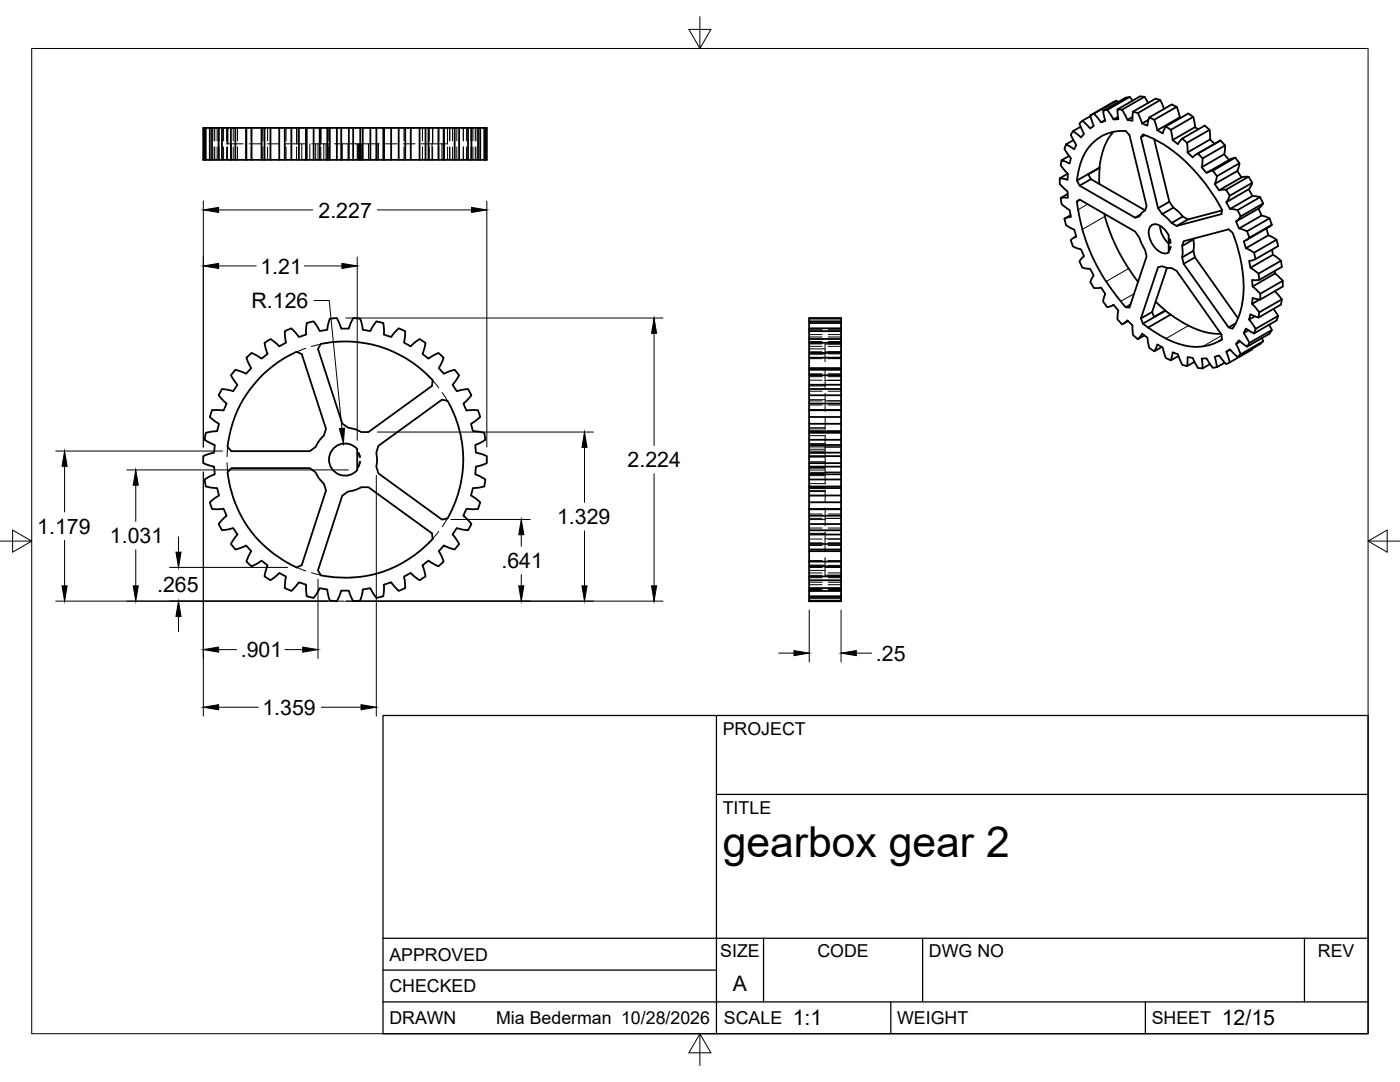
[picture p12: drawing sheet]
<svg xmlns="http://www.w3.org/2000/svg" width="279mm" height="216mm" viewBox="0 0 279 216" stroke-linecap="round" stroke-linejoin="round" font-family="sans-serif">
<!-- layer: Visible -->
<g fill="none" stroke="#000" stroke-width=".36">
<path d="M225.5 19.3l-4.5 2.6M228.4 19.3l-4.5 2.6M231.6 20l-4.5 2.6M40.8 25.5v6.4M41.1 25.5v6.4M41.9 25.5h55.3v6.4h-55.3M41.9 25.5h-1.3v6.4h1.3M41.9 25.5v6.4M42.3 25.5v6.4M43.6 25.5v6.4M44.3 25.5v6.4M46.1 25.5v6.4"/>
<path d="M47 25.5v6.4M49.1 25.5v6.4M49.2 25.5v6.4M50.2 25.5v6.4M52.2 25.5v6.4M52.8 25.5v6.4M54 25.5v6.4M55.7 25.5v6.4M56.8 25.5v6.4M58.1 25.5v6.4M59.6 25.5v6.4M61.1 25.5v6.4"/>
<path d="M61.2 25.5v6.4M62.6 25.5v6.4M63.8 25.5v6.4M65.3 25.5v6.4M65.8 25.5v6.4M67.2 25.5v6.4M68.1 25.5v6.4M69.6 25.5v6.4M70.5 25.5v6.4M71.9 25.5v6.4M72.4 25.5v6.4M73.9 25.5v6.4"/>
<path d="M75.1 25.5v6.4M76.5 25.5v6.4M76.6 25.5v6.4M78.1 25.5v6.4M79.6 25.5v6.4M80.9 25.5v6.4M82 25.5v6.4M83.7 25.5v6.4M84.9 25.5v6.4M85.5 25.5v6.4M87.5 25.5v6.4M88.5 25.5v6.4"/>
<path d="M88.6 25.5v6.4M90.7 25.5v6.4M91.6 25.5v6.4M93.4 25.5v6.4M94.1 25.5v6.4M95.4 25.5v6.4M95.8 25.5v6.4M96.6 25.5v6.4M96.9 25.5v6.4M213.1 34.6l-1.6 1M213.1 38.7l-1.4 .8M213.4 31.1l-1.5 .9"/>
<path d="M214.2 28l-1.5 .8M215.4 24.7l.6-.6 1.6 1.5 .7-.5-.7-2.1 .7-.3 1.4 1.7 .9-.3-.4-2 .8-.2 1.2 1.9h1l-.2-2 .9 .1 1.1 2 1 .2 .1-1.8 1 .3 .8 2 1.1 .5 .4-1.7 1 .5 .6 2.1 1.1 .6 .6-1.4 1 .7 .3 2 1.1 .9 .8-1.2 1 .9 .1 1.9 1 1 1.1-.8 .9 1-.2 1.8 1 1.1 1.2-.4 .9 1.1-.5 1.5 .9 1.3 1.4-.2 .7 1.3-.7 1.2 .8 1.4 1.5 .2 .6 1.3-.9 1 .6 1.4 1.6 .5 .4 1.3-1.1 .7 .4 1.4 1.7 .9 .3 1.3-1.3 .3 .3 1.4 1.6 1.2 .1 1.2-1.4 .1 .1 1.3 1.5 1.4v1.2l-1.5-.4-.1 1.2 1.4 1.7-.1 1.1-1.6-.7-.3 1.1 1.3 1.8-.3 .9-1.7-.9-.4 .8 1.1 2-.4 .8-1.6-1.3-.6 .7 .9 2.1-.6 .5-1.5-1.5-.8 .5 .7 2.1-.7 .4-1.4-1.8-.9 .3 .5 2.1-.9 .1-1.2-1.9h-1l.2 2-.9-.1-1.1-2-1-.2-.1 1.9-1-.3-.8-2.1-1.1-.4-.3 1.6-1-.5-.6-2.1-1.1-.6-.6 1.4-1-.7-.4-2-1.1-.8-.8 1.1-1-.9-.1-1.9-1-1-1.1 .8-.9-1 .2-1.7-1-1.2-1.2 .5-.8-1.1 .4-1.6-.9-1.2-1.4 .1-.7-1.2 .7-1.3-.7-1.4-1.6-.2-.6-1.2 .9-1.1-.6-1.4-1.6-.5-.4-1.3 1.1-.7-.4-1.4-1.7-.9-.3-1.3 1.3-.3-.2-1.4-1.6-1.2-.2-1.2h1.4l-.1-1.3-1.5-1.5v-1.1l1.5 .3 .1-1.2-1.4-1.7 .2-1 1.6 .6 .2-1-1.3-1.9 .3-.9 1.7 1 .4-.9-1.1-2 .4-.7 1.6 1.2 .6-.7zM215.5 39.9l-.6 .3M215.7 25.3l-1.6 .9M217.6 23.2l-1.6 .9M217.7 35.8l-2.2 1.2M217.9 28.7l2.1-1.6 2.1-.8 2.6-.2 .7 .8 3.4 14.2-.3 .9-.7 .6-.4 .6-.9 .2-11-6.4-.6-1 .7-3.1 1-2.5zM219.4 33.4l-4.5 2.6M219.5 33.5l-.1 3.2M220.5 24l-.8 .4M222.2 26.3a12 12 0 0 0-2.8 7.2l-2.2 1.3 .5 1 10.8 6.2M222.8 20.1l-4.5 2.6"/>
<path d="M223.1 20.4l-.3-.3-5.2 2.9M223.1 23.3l-.9 .5M226 20.1l-.5-.8-.9 .2-4.4 2.6M226 23.3l-1 .6M228.5 27l-.8 .4M229.1 20.6l-.7-1.3-.9-.1-4.5 2.6M229.2 23.9l-1.3 .7M229.4 23.4l4.4-2.6 1 .5 .7 2.1 .1 .1M230.3 27.8l3.1 12.5 .8 1.1 .9 .8 1 1 1 .6 6.8-1.8M232.3 21.7l-.7-1.7-1-.3-4.5 2.6M232.7 25.2l4.5-2.6 .9 .7 .4 2.1 .6 .4M234.8 21.3l-4.4 2.6"/>
<path d="M235.5 23.4l-4.5 2.6M235.9 27.6l4.5-2.5 1 .8 .1 1.9 .9 .9M238.1 23.3l-4.4 2.6M238.5 25.4l-4.5 2.5M238.8 30.8l4.8-2.8 .9 1-.2 1.8 1 1.1M239.6 35.5a38.7 38.7 0 0 1 4.3 6.3l-.1 .9-9 2.4-1-.6-1.9-1.8-.8-1.1-3.4-14.2 .4-.6a27.2 27.2 0 0 1 11.5 8.7M240.9 34.4l4.6-2.6 1-.3 .9 1.1-.5 1.5 .9 1.3 1.4-.1 .7 1.2-.7 1.3 .8 1.3 1.5 .2 .6 1.3-.9 1 .6 1.4 1.6 .6 .4 1.3-5.1 3M241.4 25.9l-4.5 2.6M241.5 27.8l-4.5 2.6M243.6 28l-4.5 2.6M244.3 30.8l-4.5 2.6M244.5 29l-4.5 2.6"/>
<path d="M246.5 31.5l-4.5 2.6M246.9 34.1l-4.5 2.6M247.4 32.6l-4.5 2.6M247.8 35.4l-4.5 2.6M249.2 35.3l-4.5 2.5M249.2 37.8l-4.5 2.5M249.9 36.5l-4.5 2.6M250 39.1l-4.5 2.6M251.5 39.3l-4.5 2.6M213.7 42.9l-1.3 .7M214.8 47.2l-.5 .2M215.1 41.8l-.2-1.6 .6-.4 11 6.4 .9 1.2 1.1 2.5 .3 1.3-3.4 10.2-.7-.1 .9-.5"/>
<path d="M215.2 41.8l.8 4M216 45.8l1.8 4.9 1.2 2.6 1.7 2.9M220.4 42.6l.1 .6M220.5 43.2l.8 2.6 1.1 2.7 1.1 2.2 1.7 2.9M220.8 56.2l1.6 2.3 2.3 2.8M225.3 53.6l1.8 2.6M227.6 42.8l-1.1 .6M229.7 45.1a1.74 1.74 0 0 1 2.4 .4 3.2 3.2 0 0 1 1.1 1.7v3.1a1.99 1.99 0 0 1-2.5-.6 4.3 4.3 0 0 1-1.3-4.3zM231.5 45l.4 1.7 .6 1 .8 .9M232.9 53.4l-3 8.9 .4 .9 2.3-1.2 1 .8-4.5 2.6-.2-.2a2.26 2.26 0 0 1-1.2-1.7l3.4-10.2 .8-.2 1 .3 .9 .1 1 .6 9 12.7 .1 .9M233.4 40.3l-2.3 1.3M233.4 47.7l.2 .7-.2-.7"/>
<path d="M233.6 49.2l-.3 .8 .3-.8M234.2 41.4l-2.3 1.3M236.1 43.2l-2.3 1.3M237.1 43.8l-2.3 1.3M238.2 50.1l-2.3 1.3M238.2 47.8l-2.3 1.3M238.2 47.6v2.5l.3 1.3 8.6 12.1M238.5 51.4l-2.3 1.2M246.3 47.3l-.3-.9-.8-.6-9 2.3-.3 1 .1 1-.1 1.3 .3 1.2 9 12.7 .8 .3 .3-.5M246.3 47.3a26.3 26.3 0 0 1 1.7 12.7v.2a13.1 13.1 0 0 1-1.7 4.8M251.2 41.6l-4.5 2.6M251.4 59.8l-1.5 .8"/>
<path d="M251.8 43l-4.5 2.6M252.1 40.6l-4.5 2.6M252.7 45.6l.4 1.3 1.7 .9 .3 1.3-4.5 2.6M253.1 46.9l-4.5 2.6M253.4 43.6l-4.5 2.5M253.8 44.9l-4.5 2.5M253.9 49.8l.1 1 1.7 1.2 .1 1.3-4.5 2.5M254 50.8l-4.4 2.6M254.4 54.1l.1 .5 1.5 1.4v1.2l-4.5 2.6M254.4 58.1l1.4 1.6-.1 1.1-4.5 2.6M254.5 54.6l-4.5 2.6M254.8 47.8l-4.5 2.6"/>
<path d="M255.7 52l-4.5 2.6M255.8 59.7l-4.5 2.6M256 56l-4.5 2.6M49.2 71.4l1-1 2 1.2 1.2-1-.6-2.2 1.2-.8 1.7 1.5 1.4-.7-.3-2.3 1.3-.6 1.5 1.7 1.5-.4 .1-2.3 1.4-.4 1.2 2 1.5-.3 .5-2.2 1.4-.1 .9 2.1h1.5l.9-2.1 1.4 .1 .5 2.2 1.5 .3 1.2-2 1.4 .4 .1 2.3 1.5 .4 1.5-1.7 1.3 .6-.3 2.3 1.4 .7 1.7-1.5 1.2 .8-.6 2.2 1.2 1 2-1.2 1 1-.9 2 1 1.2 2.1-.8 .9 1.1-1.3 1.9 .9 1.3 2.2-.5 .7 1.3-1.6 1.6 .6 1.4h2.3l.4 1.3-1.8 1.4 .4 1.4 2.2 .4 .3 1.4-2.1 1 .2 1.5 2.2 .7v1.4l-2.2 .7-.2 1.5 2.1 1.1-.3 1.4-2.2 .3-.4 1.5 1.8 1.3-.4 1.4-2.3-.1-.6 1.4 1.6 1.7-.7 1.2-2.2-.4-.9 1.3 1.3 1.8-.9 1.1-2.1-.8-1 1.2 .9 2.1-1 .9-2-1.1-1.2 .9 .6 2.2-1.2 .8-1.7-1.5-1.4 .8 .3 2.2-1.3 .6-1.5-1.7-1.5 .5-.1 2.3-1.4 .3-1.2-1.9-1.5 .2-.5 2.2-1.4 .2-.9-2.1h-1.5l-.9 2.1-1.4-.2-.5-2.2-1.5-.2-1.2 1.9-1.4-.3-.1-2.3-1.5-.5-1.5 1.7-1.3-.6 .3-2.2-1.4-.8-1.7 1.5-1.2-.8 .6-2.2-1.2-.9-2 1.1-1-.9 .9-2.1-1-1.2-2.1 .8-.9-1.1 1.3-1.8-.9-1.3-2.2 .4-.7-1.2 1.6-1.7-.6-1.4-2.3 .1-.4-1.4 1.8-1.3-.4-1.5-2.2-.3-.3-1.4 2.1-1.1-.2-1.5-2.1-.7v-1.4l2.1-.7 .2-1.5-2.1-1 .3-1.4 2.2-.4 .4-1.4-1.8-1.4 .4-1.3h2.3l.6-1.4-1.6-1.6 .7-1.3 2.2 .5 .9-1.3-1.3-1.9 .9-1.1 2.1 .8 1-1.2zM52.3 75l2.1-2 3.2-2 1.6-.8 1 .5 4.9 14.9-.5 1.3-.8 .9-.8 1.4-1.2 .8h-15.6l-.8-.8 .8-3.9 1.2-3.5 1.9-3.3zM71.5 68.3a24.3 24.3 0 0 0-7.5 .3l-.5 1 4.8 14.9 1.2 .8 1.2 .3 1.4 .6h1.4l12.7-9.2 .1-1.1-.7-.7M71.5 68.3l2.6 .4 2.5 .7a24.2 24.2 0 0 1 9 5.7M161.5 63.5h6.4v56.5h-6.4zM161.5 78.9h6.4M161.5 77.6h6.4M161.5 76.8h6.4M161.5 74.9h6.4"/>
<path d="M161.5 73.8h6.4M161.5 73.4h6.4M161.5 71.4h6.4M161.5 70.4h6.4M161.5 68.4h6.4M161.5 67.6h6.4M161.5 66.1h6.4M161.5 65.5h6.4M161.5 64.5h6.4M161.5 64.1h6.4M161.5 63.6h6.4M222.2 60.8l-.1 .1"/>
<path d="M225.1 64.1l-.9 .5M228.4 66.9l-1.3 .8M229.1 65.3a16.7 16.7 0 0 0 9.6 3.9l1.3-.1M229.9 62.3l-2.2 1.2M230.6 60.2l2 1.7M231.9 69.2l-1.5 .9M232.6 62l-4.5 2.6M233.6 62.8a16.8 16.8 0 0 0 9.3 3.8h.8M235.2 71l-1.5 .9M238.4 72.2l-1.5 .9M241.5 72.6l-1.5 .9M243.3 68.1l.6-.3z"/>
<path d="M243.3 68l-1.5 .7-1.8 .4M244.4 72.4l-1.5 .9M245.5 69.8l-.8 .4M246.6 64.5l-1.4 .8M247.5 68.1l-.8 .5M249.2 65.9l-1 .5M249.9 69.6v.1l-4.5 2.6M250.4 63.1l-1.1 .7M251.8 67.5l.3 .6-.6 .6-4.5 2.5M252.1 68.1l-4.5 2.6M253.3 64.8l.5 1-.4 .8-4.5 2.6M253.8 65.8l-4.5 2.6"/>
<path d="M254.1 61.6l1 1.4-.3 .9-4.5 2.6M255.1 63l-4.5 2.6M71.3 89.6a3.2 3.2 0 0 0-4.6-.2 3.2 3.2 0 0 0 0 4.6 3.2 3.2 0 0 0 4.6-.2v-4.2M71.6 90.4l.2 .8zM71.8 92.1l-.4 1.2 .4-1.2M92.1 87.6a23.8 23.8 0 0 0-2.8-7.6l-1.1-.2-12.7 9.2-.4 1.3 .1 1.2-.1 1.6 .4 1.4 12.7 9.2 1.1-.3a23.2 23.2 0 0 0 2.8-15.8M161.5 98.9h6.4M161.5 97.4h6.4M161.5 97.1h6.4M161.5 95.7h6.4M161.5 94.6h6.4M161.5 93.1h6.4"/>
<path d="M161.5 92.4h6.4M161.5 91h6.4M161.5 90.3h6.4M161.5 88.8h6.4M161.5 87.8h6.4M161.5 86.4h6.4M161.5 84.6h6.4M161.5 83.2h6.4M161.5 81.9h6.4M161.5 80.5h6.4M161.5 86h6.4M161.5 81.8h6.4"/>
<path d="M46.9 100.3l-.9-3-.6-3 .8-.9h15.6l1.2 .9 .6 1.1 1 1.1 .5 1.4-4.9 14.9-1 .4-3.3-1.8-2.3-1.7M46.9 100.3a22.1 22.1 0 0 0 6.7 9.4M70.5 115.2a23.2 23.2 0 0 0 15.8-7.6l-.1-1.2-12.7-9.2h-1.4l-1.1 .5-1.5 .4-1.2 .8-4.8 14.9 .5 1 1.1 .2a23.7 23.7 0 0 0 5.4 .2M161.5 119.8h6.4M161.5 119.3h6.4M161.5 119h6.4M161.5 117.9h6.4M161.5 117.3h6.4M161.5 115.8h6.4M161.5 115h6.4M161.5 113h6.4M161.5 112.1h6.4"/>
<path d="M161.5 110h6.4M161.5 109.6h6.4M161.5 108.5h6.4M161.5 106.7h6.4M161.5 105.8h6.4M161.5 104.6h6.4M161.5 102.9h6.4M161.5 101.6h6.4M161.5 100.2h6.4"/>
</g>
<!-- layer: Hidden -->
<g fill="none" stroke="#000" stroke-width=".2">
<path d="M42.7 25.5v2.6M42.7 29.3v2.6M42.9 25.5v2.6M42.9 29.3v2.6M43.3 25.5v2.6M43.3 29.3v2.6M43.7 25.5v2.6M43.7 29.3v2.6M44.6 25.5v2.6M44.6 29.3v2.6M45.2 25.5v2.6M45.2 29.3v2.6"/>
<path d="M45.3 25.5v3.2h3.2M45.4 25.5v2.6M45.4 29.3v2.6M45.4 28.7v-3.2v3.2M46.2 28.7v3.2M46.5 25.5v2.6M46.5 29.3v2.6M47.4 25.5v2.6M47.4 29.3v2.6M49.7 28.7h2.4M50.1 25.5v2.6M50.1 29.3v2.6"/>
<path d="M52.5 25.5v2.6M52.5 29.3v2.6M53.3 28.7h2.4M53.4 25.5v2.6M53.4 29.3v2.6M56.9 28.7h4.1M57.1 25.5v2.6M57.1 29.3v2.6M59.2 25.5v2.6M59.2 29.3v2.6M59.2 25.5v3.2M60.2 28.7v3.2"/>
<path d="M61.1 25.5v2.6M61.1 29.3v2.6M61.8 28.7v3.2M62.2 28.7h3.4M63 28.7v3.2M63.5 28.7v3.2M64 25.5v3.2M64 29.3v2.6M64.6 28.7v3.2M65.1 28.7v3.2M65.4 25.5v2.6M65.4 29.3v2.6"/>
<path d="M65.5 25.5v2.6M65.5 29.3v2.6M65.7 28.7v3.2M66.7 28.7h9M68.3 28.7v3.2M69.5 28.7v3.2M71.3 28.7v3.2M71.4 28.7v3.2M71.5 28.7v3.2M71.8 31.9v-3.2v3.2M72.1 28.7v3.2M73.5 28.7v3.2"/>
<path d="M75.1 28.7v3.2M75.2 28.7v3.2M75.5 28.7v3.2M76.6 25.5v2.6M76.6 29.3v2.6M76.9 28.7h2.4M80.5 28.7h2.3M80.6 25.5v2.6M80.6 29.3v2.6M84 28.7h5.3M84.3 25.5v2.6M84.3 29.3v2.6"/>
<path d="M85.6 25.5v2.6M85.6 29.3v2.6M86.2 28.7v3.2M86.3 25.5v3.2M86.3 29.3v2.6M87.6 25.5v2.6M87.6 29.3v2.6M88.2 28.7v3.2M89.3 25.5v3.2M89.3 29.3v2.6M89.7 25.5v2.6M89.7 29.3v2.6"/>
<path d="M90.3 25.5v2.6M90.3 29.3v2.6M91.2 25.5v2.6M91.2 29.3v2.6M92.5 25.5v2.6M92.5 29.3v2.6M93.1 25.5v2.6M93.1 29.3v2.6M94 25.5v2.6M94 29.3v2.6M94.4 25.5v2.6M94.4 29.3v2.6"/>
<path d="M94.8 25.5v2.6M94.8 29.3v2.6M95 25.5v2.6M95 29.3v2.6M61 69.5l-1.8 .7M64 68.7l-1.9 .4M86.3 75.9l1.3 1.5M88.3 78.4l1 1.6M161.5 80h2.6M161.5 70.2h2.6M161.5 77h3.2M161.5 75.9h2.6"/>
<path d="M161.5 70.7h3.2M161.5 74.8h2.6M161.5 79.8h3.2M161.5 75.2h2.6M161.5 69.6h3.2M161.5 68.6h2.6M161.5 68.4h2.6M161.5 78.1h2.6M161.5 74.6h2.6M161.5 71.6h2.6M161.5 70.6h2.6M161.5 69.1h2.6"/>
<path d="M161.5 67.2h2.6M161.5 66.8h2.6M161.5 66.1h2.6M161.5 65.8h2.6M161.5 65.6h2.6M161.5 68.2h2.6M164.7 73.4v2.5M164.7 70.2h3.2M164.7 78.5v3.6M164.7 80h3.2M165.3 75.9h2.6M165.3 74.8h2.6"/>
<path d="M165.3 75.2h2.6M165.3 68.6h2.6M165.3 68.4h2.6M165.3 78.1h2.6M165.3 74.6h2.6M165.3 71.6h2.6M165.3 70.6h2.6M165.3 69.1h2.6M165.3 67.2h2.6M165.3 66.8h2.6M165.3 66.1h2.6M165.3 65.8h2.6"/>
<path d="M165.3 65.6h2.6M165.3 68.2h2.6M167.9 68.7h-3.2v3.5M167.9 75.9h-3.2v1.4M45.3 92.3l.1 1.9M45.4 89.2l-.1 1.9M161.5 93.3h3.2M161.5 92.1h3.2M161.5 91.2h3.2M161.5 90.4h3.2M161.5 89.6h3.2M161.5 93.8h3.2"/>
<path d="M161.5 94.3h6.4M161.5 98.9h3.2M161.5 98.1h3.2M161.5 85.6h3.2M161.5 86.9h3.2M161.5 89.2h6.4M161.5 90h3.2M161.5 93.4h3.2M161.5 96.5h3.2M161.5 97.9h3.2M161.5 94.5h3.2M161.5 93.1h3.2"/>
<path d="M161.5 90.3h3.2M161.5 89h3.2M161.5 80.8h2.6M161.5 85.3h3.2M161.5 84.5h3.2M161.5 86h2.6M161.5 81.9h2.6M161.5 88.5h3.2M161.5 94.9h3.2M161.5 81.8h2.6M164.7 94.2h3.2M164.7 89.2h3.2"/>
<path d="M164.7 86.8v9.8M164.7 97.2h-3.2h3.2M164.7 86.2h-3.2h3.2M164.7 83.3v2.4M164.7 97.8v2.3M165.3 80.8h2.6M165.3 86h2.6M165.3 81.9h2.6M165.3 81.8h2.6M59.2 113.2l1.8 .7M62.1 114.3l1.9 .5M87.6 106l-1.3 1.5"/>
<path d="M89.3 103.4l-1 1.7M161.5 103.4h2.6M161.5 106.4h3.2M161.5 107.6h2.6M161.5 112.8h3.2M161.5 113.2h2.6M161.5 115h2.6M161.5 114.8h2.6M161.5 113.8h3.2M161.5 108.3h2.6M161.5 102.6h2.6M161.5 103.7h3.2"/>
<path d="M161.5 117.9h2.6M161.5 117.6h2.6M161.5 117.4h2.6M161.5 116.7h2.6M161.5 116.2h2.6M161.5 114.3h2.6M161.5 112.8h2.6M161.5 111.9h2.6M161.5 108.8h2.6M161.5 105.4h2.6M161.5 101.5h2.6M161.5 115.3h2.6"/>
<path d="M161.5 101.6h2.6M164.7 111.3v3.5h3.2M164.7 107.5v2.6M164.7 113.2h3.2M164.7 103.4v1.5M164.7 106.1v1.4h3.2M164.7 101.3v2.1M164.7 103.4h3.2M165.3 107.6h2.6M165.3 113.2h2.6M165.3 115h2.6M165.3 114.8h2.6"/>
<path d="M165.3 108.3h2.6M165.3 102.6h2.6M165.3 117.9h2.6M165.3 117.6h2.6M165.3 117.4h2.6M165.3 116.7h2.6M165.3 116.2h2.6M165.3 114.3h2.6M165.3 112.8h2.6M165.3 111.9h2.6M165.3 108.8h2.6M165.3 105.4h2.6"/>
<path d="M165.3 101.5h2.6M165.3 115.3h2.6M165.3 101.6h2.6"/>
</g>
<!-- layer: Visible Narrow -->
<path d="M217.1 40.7l-2 1.1M220.5 43.2l-4.5 2.6M225.2 53.6l-4.5 2.6M226.3 58.6l-2.6 1.5M237.2 65l-4.5 2.6M243.8 67l-3.8 2.1" fill="none" stroke="#000" stroke-width=".2"/>
<!-- layer: Border -->
<path d="M6.3 9.7h266.7v196.6h-266.7zM139.7 3.3v6.4l2.2-3.8h-4.4l2.2 3.8M0 108h6.3l-3.8-2.2v4.4l3.8-2.2M273 108l3.8 2.2v-4.4l-3.8 2.2h6.4M139.7 206.3l-2.2 3.8h4.4l-2.2-3.8v6.3" fill="none" stroke="#000" stroke-width=".2"/>
<!-- layer: Titleblock -->
<path d="M76.4 142.8h196.6v63.5h-196.6zM143 158.5h130M143 142.8v63.5M76.4 199.9h196.6M76.4 193.6h66.6M76.4 187.2h196.6M152.4 187.2v12.7M177.8 199.9v6.4M184.1 187.2v12.7M228.6 199.9v6.4M260.3 187.2v12.7" fill="none" stroke="#000" stroke-width=".25"/>
<!-- layer: FD_Dimensions -->
<g fill="none" stroke="#000" stroke-width=".2">
<path d="M40.6 40.1v49.1M43.6 41.9h18.8M43.6 53.1h7.5M60.7 53.1h7.5M62.7 60h3l2.5 25.5M71.3 51.3v36.6M75.3 41.9h18.8M97.2 40.1v49.1M69 63.5h63.3M130.5 66.5v22.4M11.1 90h33.3M12.9 93v9.2"/>
<path d="M25.3 93.8h44.2M27.1 96.8v7.2M40.6 94.2v48.7M75.1 94.9v48M75.3 86.2h43.1M116.6 89.3v10.9M130.5 94.5v22.4M11.1 120h57.6M12.9 107.8v9.1M27.1 109.7v7.2M33.8 113.2h23.6M35.6 107.1v3.1"/>
<path d="M63.5 115.6v15.8M69 120h63.3M90 103.7h15.8M104 106.7v2.3M104 114.6v2.3M116.6 105.9v11M35.6 123v3M43.6 129.6h3.6M56.9 129.6h3.5M155.4 130.3h3.1M161.5 121.7v10.4M167.9 121.7v10.4"/>
<path d="M170.9 130.3h3M43.6 141.1h8M64.1 141.1h8"/>
</g>
<g fill="#000" stroke="#000" stroke-width=".2">
<path d="M40.6 41.9l3-.5v1zM40.6 53.1l3-.5v1zM68.2 52.6l3.1 .5-3.1 .5zM94.1 41.4l3.1 .5-3.1 .5zM130.5 63.5l.5 3h-1zM12.9 90l.5 3h-1zM27.1 93.8l.5 3h-1zM67.7 85.5l1-.1-.2 3.1zM116.6 86.2l.6 3.1h-1.1zM12.4 116.9h1l-.5 3.1zM26.6 116.9h1l-.5 3.1zM35.1 110.2h1l-.5 3z"/>
<path d="M103.5 116.9h1l-.5 3.1zM104 103.7l.5 3h-1zM116.1 116.9h1.1l-.6 3.1zM130 116.9h1l-.5 3.1zM35.6 120l.5 3h-1zM40.6 129.6l3-.5v1zM60.4 129.1l3.1 .5-3.1 .5zM158.5 129.8l3 .5-3 .5zM167.9 130.3l3-.5v1zM40.6 141.1l3-.5v1zM72.1 140.6l3 .5-3 .5z"/>
</g>
<text font-size="8.5" x="144.3" y="171">gearbox gear 2</text>
<g font-size="4.3">
<text x="63.6" y="43.4">2.227</text>
<text x="52" y="54.6">1.21</text>
<text x="50.2" y="61.4">R.126</text>
<text x="125.2" y="93.2">2.224</text>
<text x="7.4" y="106.5">1.179</text>
<text x="111.2" y="104.6">1.329</text>
<text x="21.9" y="108.4">1.031</text>
<text x="100.1" y="113.3">.641</text>
<text x="31.4" y="118.1">.265</text>
<text x="48.1" y="131.1">.901</text>
<text x="174.8" y="131.8">.25</text>
<text x="52.4" y="142.6">1.359</text>
<text x="146.3" y="197.7">A</text>
<text x="158.2" y="204.6">1:1</text>
<text x="243.8" y="204.6">12/15</text>
</g>
<g font-size="3.5">
<text x="144.3" y="146.6">PROJECT</text>
<text x="144.3" y="162.3">TITLE</text>
<text x="77.7" y="191.7">APPROVED</text>
<text x="143.7" y="191">SIZE</text>
<text x="163.1" y="191">CODE</text>
<text x="185.4" y="191">DWG NO</text>
<text x="263" y="191">REV</text>
<text x="77.7" y="198">CHECKED</text>
<text x="77.7" y="204.4">DRAWN</text>
<text x="99" y="204.4">Mia Bederman 10/28/2026</text>
<text x="144.5" y="204.4">SCALE</text>
<text x="179" y="204.4">WEIGHT</text>
<text x="229.8" y="204.4">SHEET</text>
</g>
</svg>
